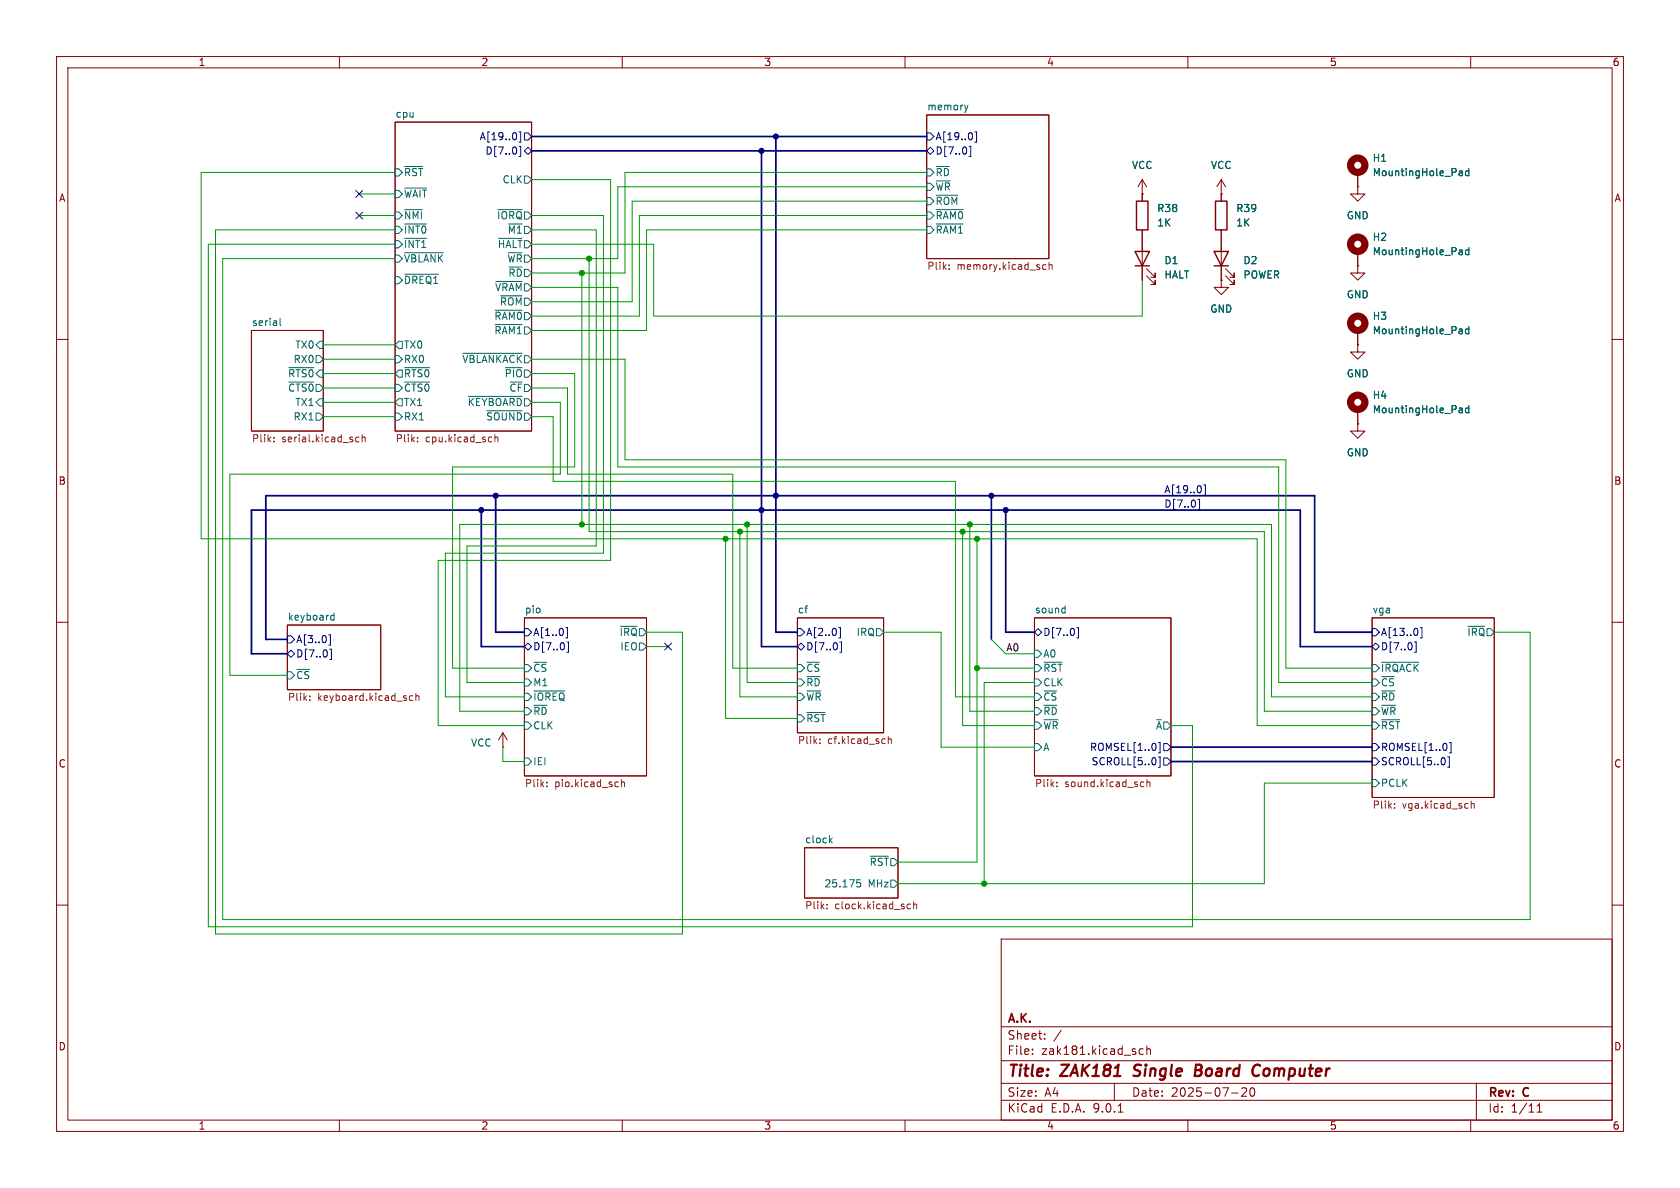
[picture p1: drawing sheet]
<svg xmlns="http://www.w3.org/2000/svg" width="297mm" height="210mm" viewBox="0 0 297 210" stroke-linecap="round" stroke-linejoin="round" font-family="sans-serif">
<g fill="none" stroke="#840000" stroke-width=".18">
<path d="M10 10h277v190h-277zM12 12h273v186h-273zM60 10v2M110 10v2M160 10v2M210 10v2M260 10v2M69.8 21.6h24.2v54.6h-24.2zM163.8 20.3h21.6v25.4h-21.6zM201.9 34.3h.1M201.9 31.8v3.8M201.9 31.8l-.7 1.2"/>
<path d="M201.9 31.8l.8 1.2M215.9 34.3h.1M215.9 31.8v3.8M215.9 31.8l-.8 1.2M215.9 31.8l.8 1.2M240 33v1.3h1.3l-1.3 1.3-1.2-1.3h1.2M240 33h.1M240 30.5v2.5M44.4 58.4h12.7v17.8h-12.7zM201.9 40.6v8.9M202.7 48.8l1.5 1.5v-.8v.8h-.7M202.7 47.5l1.5 1.5v-.7v.7h-.7"/>
<path d="M215.9 49.5v1.3h1.3l-1.3 1.3-1.3-1.3h1.3M215.9 49.5h.1M215.9 40.6v8.9M216.7 48.8l1.5 1.5v-.8v.8h-.8M216.7 47.5l1.5 1.5v-.7v.7h-.8M240 47v1.3h1.3l-1.3 1.2-1.2-1.2h1.2M240 47h.1M240 44.5v2.5M240 58.4v2.6M10 60h2M240 61v1.2h1.3l-1.3 1.3-1.2-1.3h1.2M240 61h.1"/>
<path d="M240 74.9v1.3h1.3l-1.3 1.3-1.2-1.3h1.2M240 74.9h.1M240 72.4v2.5M285 60h2M10 110h2M50.8 110.5h16.5v11.4h-16.5zM92.7 109.2h21.6v28h-21.6zM141 109.2h15.2v20.3h-15.2zM182.9 109.2h24.1v28h-24.1zM242.6 109.2h21.6v31.8h-21.6zM285 110h2M88.9 132.1h.1"/>
<path d="M88.9 129.5l-.8 1.3M88.9 129.5l.8 1.3M88.9 129.5v2.6M142.2 149.9h16.5v8.9h-16.5zM10 160h2M177 166h108v32h-108zM285 160h2M60 198v2M110 198v2M160 198v2M177 194.5h108M177 191.5h108"/>
<path d="M177 187.5h108M177 181.5h108M182.5 186.3v.1M182.5 185.5v.1M184.7 183.6v.1M184.7 182.8v.1M187.6 182.1l-1.3 2M197 191.5v3M197.7 196.6h.8M202.1 185.5l-.4-.1-.3 .3v.4l.1 .2h.6M202.7 185.5l.3-.1 .3 .1 .1 .9M202.7 184.9v1.5"/>
<path d="M210 198v2M217.7 193.2h1.2M219.5 192.4l.6-.1 .2 .1 .1 .3-.9 1.1h.9M221.1 192.4l.2-.1a.81 .81 0 0 1 .6 .6 .81 .81 0 0 1-.3 .8l-.1 .1a.81 .81 0 0 1-.4-1.4zM260 198v2M261 191.5v6.5M271.7 196.6h.9M271.7 195.5l.5-.4v1.5"/>
</g>
<path d="M200.4 190.1l.2 .1M200.7 188.4l-.1 .2v.4M211.3 189.2h.7M212 189.2l.3 .1M212.1 188.2h-.6l-.3 2 1-.1M212.2 189.1l-.2 .1M221.9 188.3a.67 .67 0 0 1 .9 .1M222.6 190l-.4 .2" fill="none" stroke="#840000" stroke-width=".4"/>
<g fill="none" stroke="#006464" stroke-width=".18">
<path d="M170.5 18.6l.3 .8M170.8 19.4l-.1 .3M171.1 18.6l-.3 .8M69.8 29.8h.7l.6 .7-.6 .6h-.7zM69.8 33.7h.7l.6 .6-.6 .6h-.7zM69.8 37.5h.7l.6 .6-.6 .6h-.7zM71.5 29.4h3.2M71.5 33.2h3.9M71.5 37.1h3.2M71.5 39.6h3.9M88 37.1h4.3M92.7 31.1h.6l.7 .7-.7 .6h-.6z"/>
<path d="M163.8 32.4h.7l.6 .6-.6 .7h-.7zM163.8 29.8h.7l.6 .7-.6 .6h-.7zM163.8 34.9h.7l.6 .7-.6 .6h-.7zM163.8 37.5h.7l.6 .6-.6 .6h-.7zM165.5 29.4h2.3M165.5 37.1h4.8M165.5 39.6h4.8M165.5 34.5h3.8M258.1 30.2h.2l.2 .2v.7M258.5 31l-.4 .1M258.5 30.5l-.4 .1M259.7 29.8v1.3"/>
<path d="M259.7 30.3l-.4-.1-.2 .3 .1 .5h.5M49.5 56.3v1.1l.2 .1M69.8 42.5h.7l.6 .7-.6 .6h-.7zM69.8 40h.7l.6 .6-.6 .7h-.7zM69.8 48.9h.7l.6 .6-.6 .7h-.7zM69.8 45.1h.7l.6 .6-.6 .7h-.7zM71.5 42.1h3.9M71.5 48.5h6M71.5 44.7h6.9M87.5 54.8h4.8M87.5 57.4h4.8M87.6 49.8h4.7"/>
<path d="M88.1 42.1h4.2M88.5 52.3h3.8M163.8 40h.7l.6 .6-.6 .7h-.7zM258.1 44.2h.2l.2 .2v.6M258.1 58.2h.2l.2 .1v.7M258.5 45h-.4M258.5 44.5h-.4M258.5 58.9l-.4 .1M258.5 58.5h-.4M259.7 44.2h-.4l-.2 .2 .1 .6h.5M259.7 43.8v1.2M259.7 57.7v1.3"/>
<path d="M259.7 58.2h-.4l-.2 .2 .1 .5h.5M51.1 65h4.4M51.1 67.5h4.4M55.9 61l.6-.7h.6v1.3h-.6zM55.9 62.9h.6l.6 .6-.6 .6h-.6zM55.9 71.1l.6-.6h.6v1.3h-.6zM55.9 73h.6l.6 .7-.6 .6h-.6zM69.8 73h.7l.6 .7-.6 .6h-.7zM69.8 61l.7-.7h.6v1.3h-.6zM69.8 62.9h.7l.6 .6-.6 .6h-.7zM69.8 67.9h.7l.6 .7-.6 .6h-.7zM70.5 70.5h.6v1.3h-.6l-.7-.7z"/>
<path d="M70.5 65.4h.6v1.3h-.6l-.7-.7zM71.5 65h4.4M71.5 67.5h4.4M81.8 62.5h10.5M82.8 70.1h9.5M86.1 72.6h6.2M89.3 65h3M258.1 72.1h.2l.2 .2v.7M258.5 72.9l-.4 .1M258.5 72.4l-.4 .1M259.7 71.7v1.3M259.7 72.2l-.4-.1-.2 .3 .1 .5h.5"/>
<path d="M50.8 118.7h.6l.7 .7-.7 .6h-.6zM58.6 109.6h.5M58.6 108.8h.5M59.1 108.3v1.3M92.7 117.5h.6l.7 .6-.7 .6h-.6zM109.7 110.7h2.9M113 113.7h.7l.6 .6-.6 .6h-.7zM141 117.5h.6l.6 .6-.6 .6h-.6zM154.9 111.1h.7l.6 .7-.6 .6h-.7zM182.9 117.5h.6l.6 .6-.6 .6h-.6zM182.9 114.9h.6l.6 .7-.6 .6h-.6zM184.6 117.1h3.2"/>
<path d="M188.2 107.5l.1 .1M188.3 107.1v1.2M188.3 108.3h-.1M242.6 117.5h.6l.6 .6-.6 .6h-.6zM244.3 117.1h6.5M259.5 110.7h3M92.7 120h.6l.7 .7-.7 .6h-.6zM92.7 122.6h.6l.7 .6-.7 .6h-.6zM92.7 125.1h.6l.7 .6-.7 .7h-.6zM92.7 127.6h.6l.7 .7-.7 .6h-.6zM92.7 134h.6l.7 .6-.7 .7h-.6zM94.4 122.1h5.4"/>
<path d="M141 120h.6l.6 .7-.6 .6h-.6zM141 126.4h.6l.6 .6-.6 .6h-.6zM141 122.6h.6l.6 .6-.6 .6h-.6zM142.7 126h3.2M182.9 120h.6l.6 .7-.6 .6h-.6zM182.9 125.1h.6l.6 .6-.6 .7h-.6zM182.9 122.6h.6l.6 .6-.6 .6h-.6zM182.9 127.6h.6l.6 .7-.6 .6h-.6zM182.9 131.4h.6l.6 .7-.6 .6h-.6zM204.5 127.2h.8M242.6 122.6h.6l.6 .6-.6 .6h-.6zM242.6 120h.6l.6 .7-.6 .6h-.6z"/>
<path d="M242.6 137.8h.6l.6 .6-.6 .7h-.6zM242.6 127.6h.6l.6 .7-.6 .6h-.6zM242.6 125.1h.6l.6 .6-.6 .7h-.6zM244.3 127.2h3.2M146.8 148.5l.3 .5M147.1 148.1l-.5 .5M151.5 155.5h.6M151.5 156.1l.4-.1 .3 .2-.2 .5h-.5M153.9 151.4h3.2M157.5 155.6h.6l.6 .6-.6 .6h-.6z"/>
</g>
<g fill="none" stroke="#725600" stroke-width=".18">
<path d="M167.8 47.5v.1M167.8 46.8v.2M184.4 47.5l.2 .1h.3M184.9 46.8h-.3l-.2 .1M185.5 46.9l.1-.1h.3l.1 .8M185.5 46.4v1.2M48.4 78v.1M48.4 77.3v.1M62.9 77.9l.2 .2 .4-.1M63.5 77.3h-.4l-.2 .2M64 77.4l.2-.1h.3l.1 .8M64 76.8v1.3"/>
<path d="M73.8 78v.1M73.8 77.3v.1M86.8 77.3h.1M86.9 78l-.1 .1M87.5 76.8v1.3M87.5 77.4l.2-.1h.3v.8M54.8 123.7v.1M54.8 123v.2M73 123h-.4l-.2 .2 .1 .6h.5M73.5 123.1l.2-.1h.3l.1 .8M73.5 122.6v1.2M96.7 138.9v.2"/>
<path d="M96.7 138.3v.1M109.2 138.2l.1 .1M109.3 139l-.1 .1M109.9 138.3l.1-.1 .3 .1 .1 .8M109.9 137.8v1.3M144.9 131.3v.1M144.9 130.7v.1M157 130.2v1.2M157 130.7l.2-.1 .3 .1 .1 .7M186.9 138.9v.2M186.9 138.3v.1M201.8 138.2l.4 .1"/>
<path d="M202.2 139l-.4 .1M202.8 138.3l.1-.1 .3 .1 .1 .8M202.8 137.8v1.3M146.2 159.9v.1M161 159.9l-.4-.1-.2 .1M161.5 159.9l.2-.1 .3 .1 .1 .8M161.5 159.4v1.3M246.5 142.8v.1M246.5 142.1v.1M260.1 141.6v1.3M260.1 142.2l.2-.2 .3 .1v.8M146.2 160.5v.2"/>
<path d="M160.4 160.5l.2 .2 .4-.1"/>
</g>
<g fill="none" stroke="#000084" stroke-width=".18">
<path d="M62.9 33.7l1.2 1.2M62.9 37.5l1.2 1.2M64.1 33.7l-1.2 1.2M64.1 37.5l-1.2 1.2M91.3 23.7v.8M91.8 23.3h.3v1.8h-.3M91.8 25.9h.3v1.8h-.3M92.7 23.5h.6l.7 .6-.7 .7h-.6zM92.7 26.7l.6-.7 .7 .7-.7 .6zM163.8 26.7l.7-.7 .6 .7-.6 .6zM163.8 23.5h.7l.6 .6-.6 .7h-.7zM171.6 25.9v1.8h-.3"/>
<path d="M171.9 23.7v.8M172.3 23.3h.3v1.8h-.3M211.8 88.3h.3v1.8h-.3M212.3 86.1v.8M212.8 85.7h.3v1.8h-.3M50.8 115.6l.6-.7 .7 .7-.7 .6zM50.8 112.4h.6l.7 .6-.7 .7h-.6zM58.1 112.2h.3v1.8h-.3M58.3 114.8h.3v1.8h-.3M92.7 114.3l.6-.6 .7 .6-.7 .6zM92.7 111.1h.6l.7 .7-.7 .6h-.6zM100 110.9h.3v1.9h-.3"/>
<path d="M100.2 113.5h.3v1.8h-.3M117.5 113.7l1.2 1.2M118.7 113.7l-1.2 1.2M141 111.1h.6l.6 .7-.6 .6h-.6zM141 114.3l.6-.6 .6 .6-.6 .6zM148.3 110.9h.3v1.9h-.3M148.5 113.5h.3v1.8h-.3M182.9 111.8l.6-.7 .6 .7-.6 .6zM190.4 110.9h.3v1.9h-.3M242.6 114.3l.6-.6 .6 .6-.6 .6zM242.6 111.1h.6l.6 .7-.6 .6h-.6zM250.4 113.5v1.8h-.3"/>
<path d="M250.6 111.3v.8M251.1 110.9h.3v1.9h-.3M204.8 131.3h.3v1.8h-.3M204.8 133.8h.3v1.8h-.3M205.7 131.4h.7l.6 .7-.6 .6h-.7zM205.7 134h.7l.6 .6-.6 .7h-.7zM242.6 131.4h.6l.6 .7-.6 .6h-.6zM242.6 134h.6l.6 .6-.6 .7h-.6zM255.9 133.8h.3v1.8h-.3M256.2 131.3h.3v1.8h-.3"/>
</g>
<path d="M200.9 35.6h2v5h-2zM214.9 35.6h2v5h-2zM200.7 44.5h2.5l-1.3 2.5zM200.7 47h2.5M214.6 44.5h2.6l-1.3 2.5zM214.6 47h2.6" fill="none" stroke="#840000" stroke-width=".25"/>
<g fill="none" stroke="#840000" stroke-width="1.3">
<circle cx="240" cy="29.2" r="1.27"/>
<circle cx="240" cy="57.1" r="1.27"/>
<circle cx="240" cy="43.2" r="1.27"/>
<circle cx="240" cy="71.1" r="1.27"/>
</g>
<path d="M94 26.7h69.8M94 24.1h69.8M134.6 26.7v87.6h6.4M137.2 24.1v87.7h3.8M85.1 90.2v24.1h7.6M87.6 87.6v24.2h5.1M175.3 87.6v25.4M177.8 90.2v21.6h5.1M242.6 114.3h-12.7v-24.1h-185.5v25.4h6.4M242.6 111.8h-10.2v-24.2h-185.4v25.4h3.8M207 132.1h35.6M207 134.6h35.6" fill="none" stroke="#000084" stroke-width=".3"/>
<g fill="none" stroke="#009600" stroke-width=".18">
<path d="M63.5 34.3h6.3M63.5 38.1h6.3M69.8 30.5h-34.2v64.8h186.6v33h20.4M94 31.8h13.9v67.3h-30.4v29.2h15.2M94 38.1h12.7v59.7h-28v25.4h14M163.8 38.1h-50.8v17.8h-19M163.8 33h-54.6v12.7h-15.2M163.8 35.6h-52v17.7h-17.8M163.8 30.5h-53.3v17.8h-16.5M69.8 43.2h-33v120.6h174v-35.5h-3.8M69.8 45.7h-30.4v116.9h231.1v-50.8h-6.3M69.8 40.6h-31.7v124.5h82.5v-53.3h-6.3"/>
<path d="M94 40.6h11.4v55.9h-22.9v24.2h10.2M94 43.2h21.6v12.7h86.3v-6.4M94 50.8h15.2v31.8h116.9v38.1h16.5M102.9 48.3v44.4M104.1 45.7v48.3h119.4v31.7h19.1M163.8 40.6h-49.5v17.8h-20.3M57.1 66h12.7M57.1 68.6h12.7M57.1 73.7h12.7M57.1 71.1h12.7M57.1 63.5h12.7M57.1 61h12.7"/>
<path d="M94 66h7.6v16.6h-21.6v35.5h12.7M94 68.6h6.3v15.2h29.2v34.3h11.5M94 73.7h3.8v11.4h71.1v38.1h14M94 71.1h5.1v12.7h-58.5v35.6h10.2M94 63.5h16.5v17.8h116.8v36.8h15.3M128.3 95.3v31.7h12.7M130.8 94v29.2h10.2M132.1 92.7v28h8.9M170.2 94v34.3h12.7M171.4 92.7v33h11.5M172.7 95.3v57.1h-14M114.3 114.3h3.8"/>
<path d="M156.2 111.8h10.2v20.3h16.5M172.7 118.1h10.2M175.3 113l2.5 2.6h5.1M88.9 132.1v2.5h3.8M182.9 120.7h-8.9v35.5M242.6 123.2h-17.8v-30.5h-143.5v33h11.4M242.6 138.4h-19.1v17.8h-64.8"/>
</g>
<g fill="#000084" stroke="#000084" stroke-width=".18">
<circle cx="137.2" cy="24.1" r=".46"/>
<circle cx="134.6" cy="26.7" r=".46"/>
<circle cx="134.6" cy="90.2" r=".46"/>
<circle cx="87.6" cy="87.6" r=".46"/>
<circle cx="85.1" cy="90.2" r=".46"/>
<circle cx="137.2" cy="87.6" r=".46"/>
<circle cx="175.3" cy="87.6" r=".46"/>
<circle cx="177.8" cy="90.2" r=".46"/>
</g>
<g fill="#009600" stroke="#009600" stroke-width=".18">
<circle cx="132.1" cy="92.7" r=".46"/>
<circle cx="172.7" cy="95.3" r=".46"/>
<circle cx="170.2" cy="94" r=".46"/>
<circle cx="128.3" cy="95.3" r=".46"/>
<circle cx="102.9" cy="92.7" r=".46"/>
<circle cx="130.8" cy="94" r=".46"/>
<circle cx="171.4" cy="92.7" r=".46"/>
<circle cx="174" cy="156.2" r=".46"/>
<circle cx="172.7" cy="118.1" r=".46"/>
<circle cx="102.9" cy="48.3" r=".46"/>
<circle cx="104.1" cy="45.7" r=".46"/>
</g>
<g font-size="2.8" fill="#840000">
<text x="178" y="190.9">Title:</text>
<text x="187.7" y="190.9">ZAK181</text>
<text x="201.3" y="190.9">Single</text>
<text x="212.9" y="190.9">Board</text>
<text x="223.9" y="190.9">Computer</text>
</g>
<g font-size="2.1" fill="#840000">
<text x="178" y="184">Sheet:</text>
<text x="178" y="181.2">A.K.</text>
<text x="178" y="186.7">File:</text>
<text x="184.1" y="186.7">zak181.kicad_sch</text>
<text x="178" y="196.9">KiCad</text>
<text x="178" y="194.1">Size:</text>
<text x="184.7" y="194.1">A4</text>
<text x="185.7" y="196.9">E.D.A.</text>
<text x="193.3" y="196.9">9.0.1</text>
<text x="200" y="194.1">Date:</text>
<text x="207" y="194.1">2025-07-20</text>
<text x="263" y="194.3">Rev:</text>
<text x="263" y="196.9">Id:</text>
<text x="267.1" y="196.9">1/11</text>
<text x="269.4" y="194.3">C</text>
</g>
<g font-size="1.8" fill="#840000">
<text x="35" y="11.9">1</text>
<text x="85" y="11.9">2</text>
<text x="135" y="11.9">3</text>
<text x="185" y="11.9">4</text>
<text x="235" y="11.9">5</text>
<text x="285" y="11.9">6</text>
<text x="10.3" y="35.9">A</text>
<text x="285.3" y="35.9">A</text>
<text x="10.3" y="85.9">B</text>
<text x="285.3" y="85.9">B</text>
<text x="10.3" y="135.9">C</text>
<text x="285.3" y="135.9">C</text>
<text x="10.3" y="185.9">D</text>
<text x="285.3" y="185.9">D</text>
<text x="35" y="199.9">1</text>
<text x="85" y="199.9">2</text>
<text x="135" y="199.9">3</text>
<text x="185" y="199.9">4</text>
<text x="235" y="199.9">5</text>
<text x="285" y="199.9">6</text>
</g>
<g font-size="1.8" fill="#006464">
<text x="69.8" y="20.9">cpu</text>
<text x="163.8" y="19.6">memory</text>
<text x="242.6" y="28.8">H1</text>
<text x="71.3" y="31.3">~{RST}</text>
<text x="71.3" y="35.2">~{WAIT}</text>
<text x="88.7" y="32.6">CLK</text>
<text x="165.3" y="33.9">~{WR}</text>
<text x="165.3" y="31.3">~{RD}</text>
<text x="200" y="30.1">VCC</text>
<text x="214" y="30.1">VCC</text>
<text x="242.6" y="31.3">MountingHole_Pad</text>
<text x="71.3" y="39">~{NMI}</text>
<text x="71.3" y="41.5">~{INT0}</text>
<text x="87.8" y="39">~{IORQ}</text>
<text x="89.7" y="41.5">~{M1}</text>
<text x="165.3" y="36.4">~{ROM}</text>
<text x="165.3" y="39">~{RAM0}</text>
<text x="165.3" y="41.5">~{RAM1}</text>
<text x="204.5" y="40.2">1K</text>
<text x="204.5" y="37.7">R38</text>
<text x="218.4" y="40.2">1K</text>
<text x="218.4" y="37.7">R39</text>
<text x="238" y="39">GND</text>
<text x="71.3" y="44">~{INT1}</text>
<text x="71.3" y="46.6">~{VBLANK}</text>
<text x="87.9" y="44">~{HALT}</text>
<text x="89.6" y="46.6">~{WR}</text>
<text x="205.7" y="46.9">D1</text>
<text x="219.7" y="46.9">D2</text>
<text x="242.6" y="42.8">H2</text>
<text x="242.6" y="45.3">MountingHole_Pad</text>
<text x="71.3" y="50.4">~{DREQ1}</text>
<text x="87.4" y="51.7">~{VRAM}</text>
<text x="89.8" y="49.1">~{RD}</text>
<text x="205.7" y="49.4">HALT</text>
<text x="219.7" y="49.4">POWER</text>
<text x="238" y="52.9">GND</text>
<text x="44.4" y="57.7">serial</text>
<text x="87.3" y="56.7">~{RAM0}</text>
<text x="87.3" y="59.3">~{RAM1}</text>
<text x="88.3" y="54.2">~{ROM}</text>
<text x="213.9" y="55.5">GND</text>
<text x="242.6" y="56.7">H3</text>
<text x="242.6" y="59.3">MountingHole_Pad</text>
<text x="51.8" y="64.4">RX0</text>
<text x="52.1" y="61.8">TX0</text>
<text x="71.3" y="61.8">TX0</text>
<text x="71.3" y="64.4">RX0</text>
<text x="81.6" y="64.4">~{VBLANKACK}</text>
<text x="50.8" y="66.9">~{RTS0}</text>
<text x="50.8" y="69.4">~{CTS0}</text>
<text x="52.1" y="72">TX1</text>
<text x="71.3" y="72">TX1</text>
<text x="71.3" y="66.9">~{RTS0}</text>
<text x="71.3" y="69.4">~{CTS0}</text>
<text x="82.6" y="72">~{KEYBOARD}</text>
<text x="89.1" y="66.9">~{PIO}</text>
<text x="90" y="69.4">~{CF}</text>
<text x="238" y="66.9">GND</text>
<text x="242.6" y="70.7">H4</text>
<text x="51.8" y="74.5">RX1</text>
<text x="71.3" y="74.5">RX1</text>
<text x="85.8" y="74.5">~{SOUND}</text>
<text x="242.6" y="73.3">MountingHole_Pad</text>
<text x="238" y="80.9">GND</text>
<text x="50.8" y="109.8">keyboard</text>
<text x="92.7" y="108.5">pio</text>
<text x="109.4" y="112.6">~{IRQ}</text>
<text x="141" y="108.5">cf</text>
<text x="151.3" y="112.6">IRQ</text>
<text x="182.9" y="108.5">sound</text>
<text x="242.6" y="108.5">vga</text>
<text x="259.3" y="112.6">~{IRQ}</text>
<text x="94.2" y="119">~{CS}</text>
<text x="109.6" y="115.2">IEO</text>
<text x="142.4" y="119">~{CS}</text>
<text x="184.3" y="119">~{RST}</text>
<text x="184.3" y="116.4">A0</text>
<text x="244" y="119">~{IRQACK}</text>
<text x="52.3" y="120.2">~{CS}</text>
<text x="94.2" y="121.5">M1</text>
<text x="94.2" y="124.1">~{IOREQ}</text>
<text x="142.4" y="121.5">~{RD}</text>
<text x="142.4" y="124.1">~{WR}</text>
<text x="184.3" y="121.5">CLK</text>
<text x="184.3" y="124.1">~{CS}</text>
<text x="244" y="124.1">~{RD}</text>
<text x="244" y="121.5">~{CS}</text>
<text x="94.2" y="126.6">~{RD}</text>
<text x="94.2" y="129.1">CLK</text>
<text x="142.4" y="127.9">~{RST}</text>
<text x="184.3" y="126.6">~{RD}</text>
<text x="184.3" y="129.1">~{WR}</text>
<text x="204.3" y="129.1">~{A}</text>
<text x="244" y="129.1">~{RST}</text>
<text x="244" y="126.6">~{WR}</text>
<text x="83.2" y="132.2">VCC</text>
<text x="94.2" y="135.5">IEI</text>
<text x="184.3" y="132.9">A</text>
<text x="244" y="139.3">PCLK</text>
<text x="142.2" y="149.1">clock</text>
<text x="153.6" y="153.3">~{RST}</text>
<text x="145.7" y="157.1">25.175</text>
<text x="153.5" y="157.1">MHz</text>
</g>
<g font-size="1.8" fill="#000084">
<text x="84.7" y="25">A[19..0]</text>
<text x="85.7" y="27.5">D[7..0]</text>
<text x="165.3" y="27.5">D[7..0]</text>
<text x="165.3" y="25">A[19..0]</text>
<text x="205.7" y="87.3">A[19..0]</text>
<text x="205.7" y="89.8">D[7..0]</text>
<text x="52.3" y="113.9">A[3..0]</text>
<text x="94.2" y="112.6">A[1..0]</text>
<text x="142.4" y="112.6">A[2..0]</text>
<text x="184.3" y="112.6">D[7..0]</text>
<text x="244" y="112.6">A[13..0]</text>
<text x="52.3" y="116.4">D[7..0]</text>
<text x="94.2" y="115.2">D[7..0]</text>
<text x="142.4" y="115.2">D[7..0]</text>
<text x="244" y="115.2">D[7..0]</text>
<text x="192.6" y="132.9">ROMSEL[1..0]</text>
<text x="192.9" y="135.5">SCROLL[5..0]</text>
<text x="244" y="132.9">ROMSEL[1..0]</text>
<text x="244" y="135.5">SCROLL[5..0]</text>
</g>
<g font-size="1.8" fill="#725600">
<text x="163.8" y="48">Plik:</text>
<text x="169.2" y="48">memory.kicad_sch</text>
<text x="44.4" y="78.5">Plik:</text>
<text x="49.8" y="78.5">serial.kicad_sch</text>
<text x="69.8" y="78.5">Plik:</text>
<text x="75.2" y="78.5">cpu.kicad_sch</text>
<text x="50.8" y="124.2">Plik:</text>
<text x="56.1" y="124.2">keyboard.kicad_sch</text>
<text x="141" y="131.9">Plik:</text>
<text x="146.3" y="131.9">cf.kicad_sch</text>
<text x="92.7" y="139.5">Plik:</text>
<text x="98.1" y="139.5">pio.kicad_sch</text>
<text x="182.9" y="139.5">Plik:</text>
<text x="188.2" y="139.5">sound.kicad_sch</text>
<text x="242.6" y="143.3">Plik:</text>
<text x="247.9" y="143.3">vga.kicad_sch</text>
<text x="142.2" y="161.1">Plik:</text>
<text x="147.6" y="161.1">clock.kicad_sch</text>
</g>
<text font-size="1.8" fill="#0f0f0f" x="177.8" y="115.2">A0</text>
</svg>
